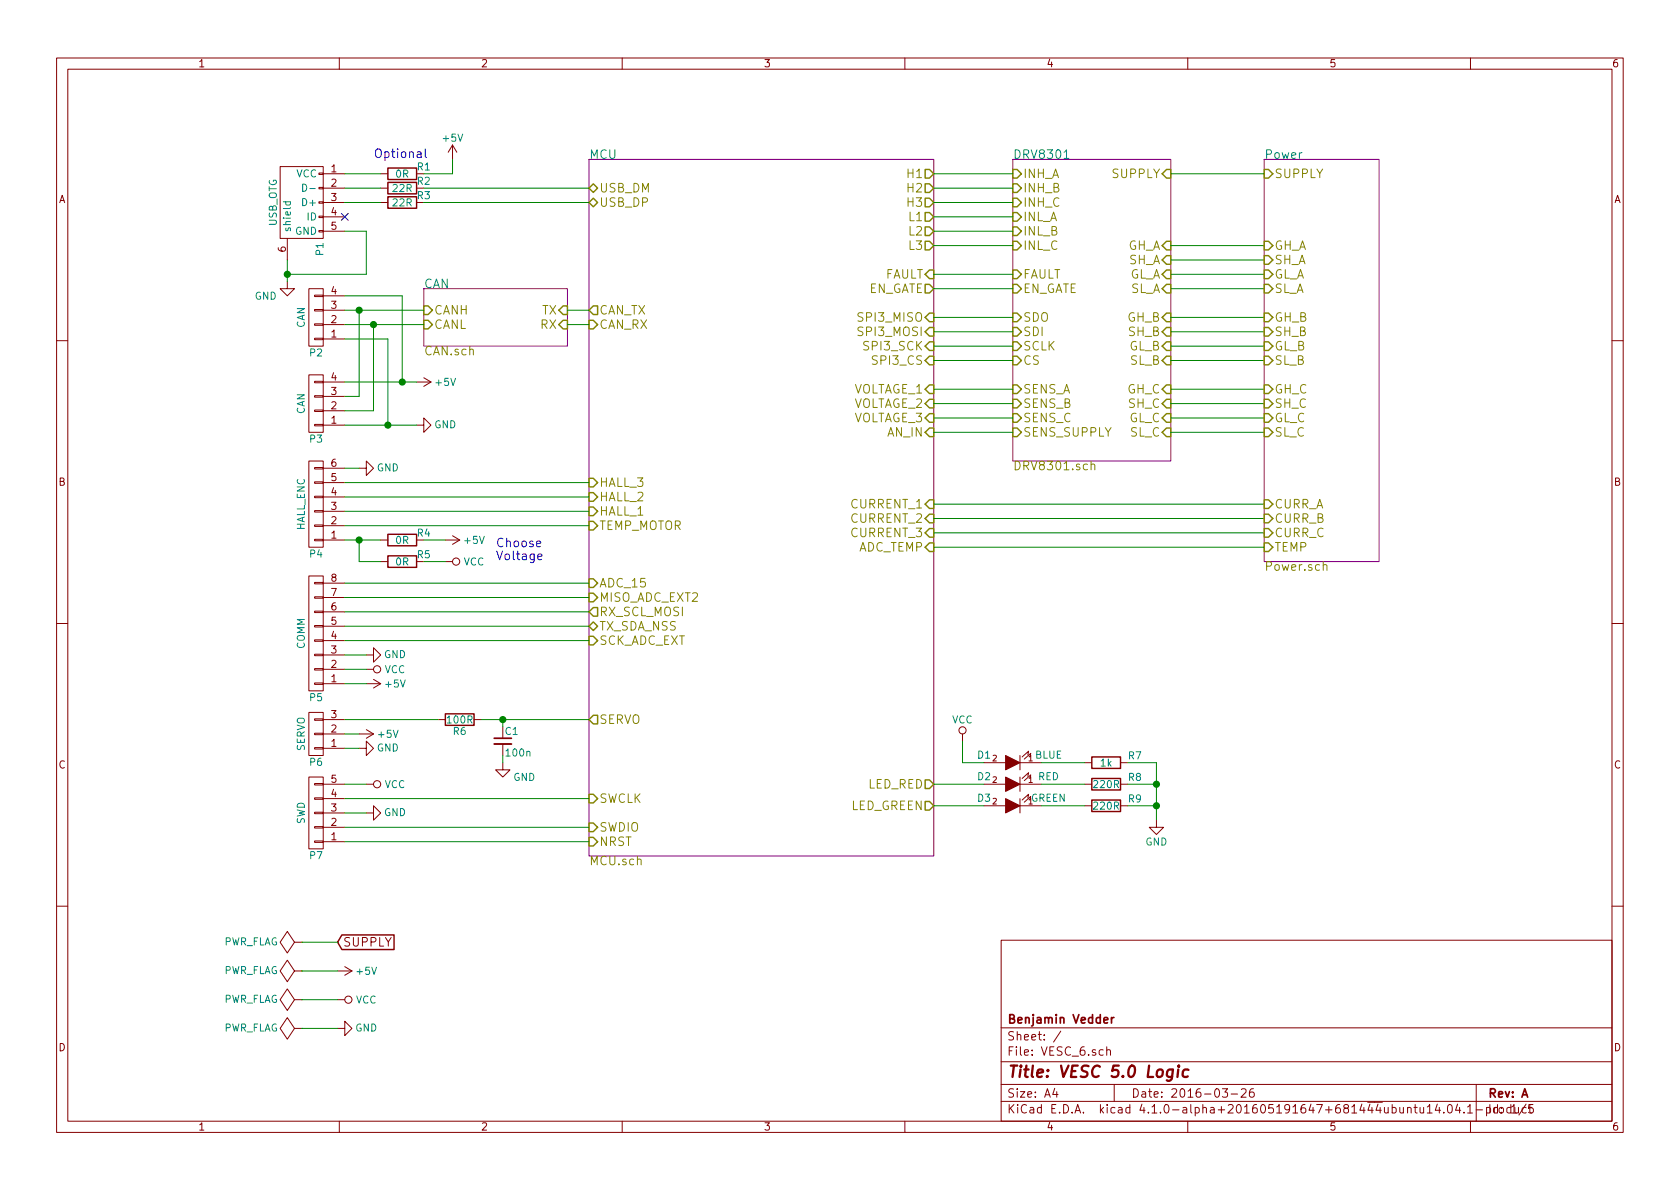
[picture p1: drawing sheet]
<svg xmlns="http://www.w3.org/2000/svg" width="297mm" height="210mm" viewBox="0 0 297 210" stroke-linecap="round" stroke-linejoin="round" font-family="sans-serif">
<g fill="none" stroke="#840000" stroke-width=".18">
<path d="M10 10.3h277v189.9h-277zM12 12.2h273v186.1h-273zM60 10.3v1.9M110 10.3v1.9M160 10.3v1.9M210 10.3v1.9M260 10.3v1.9M49.5 29.5h7.6v12.7h-7.6zM56.4 30.6h.7v.3h-.7zM56.4 33.1h.7v.3h-.7zM56.4 35.7h.7v.2h-.7zM56.4 38.2h.7v.3h-.7z"/>
<path d="M57.1 30.7h3.9M57.1 33.3h3.9M57.1 35.8h3.9M57.1 38.3h3.9M67.3 30.7h1.3M67.3 33.3h1.3M67.3 35.8h1.3M80 25.6l-.8 1.3M80 25.6v2.6M80 25.6l.8 1.3M50.8 49.8v1.2h1.3l-1.3 1.3-1.3-1.3h1.3M50.8 42.2v3.8"/>
<path d="M54.6 51h2.5v10.2h-2.5zM55.6 52.2h1.5v.2h-1.5zM55.6 54.7h1.5v.3h-1.5zM55.6 57.3h1.5v.2h-1.5zM55.6 59.8h1.5v.3h-1.5zM56.4 40.8h.7v.2h-.7zM57.1 40.9h3.9M57.1 59.9h3.9M57.1 57.4h3.9M57.1 54.9h3.9M57.1 52.3h3.9M10 60.2h2"/>
<path d="M54.6 66.3h2.5v10.1h-2.5zM55.6 67.4h1.5v.3h-1.5zM55.6 70h1.5v.2h-1.5zM55.6 72.5h1.5v.3h-1.5zM55.6 75.1h1.5v.2h-1.5zM57.1 75.2h3.9M57.1 72.6h3.9M57.1 70.1h3.9M57.1 67.6h3.9M73.7 75.2h1.2v-1.3l1.3 1.3-1.3 1.2v-1.2M73.7 67.6h2.5M74.9 66.8l1.3 .8"/>
<path d="M76.2 67.6l-1.3 .7M285 60.2h2M54.6 81.5h2.5v15.3h-2.5zM55.6 82.7h1.5v.2h-1.5zM55.6 85.2h1.5v.3h-1.5zM55.6 87.8h1.5v.2h-1.5zM55.6 90.3h1.5v.2h-1.5zM55.6 92.8h1.5v.3h-1.5zM55.6 95.4h1.5v.2h-1.5zM57.1 95.5h3.9M57.1 93h3.9M57.1 90.4h3.9"/>
<path d="M57.1 87.9h3.9M57.1 85.3h3.9M57.1 82.8h3.9M63.5 82.8h1.3v-1.3l1.2 1.3-1.2 1.3v-1.3M67.3 95.5h1.3M67.3 99.3h1.3M78.7 95.5h2.6M78.7 99.3h1.3M80 94.7l1.3 .8M81.3 95.5l-1.3 .8M10 110.3h2M54.6 101.8h2.5v20.4h-2.5z"/>
<path d="M55.6 103h1.5v.2h-1.5zM55.6 105.5h1.5v.3h-1.5zM55.6 108.1h1.5v.2h-1.5zM55.6 110.6h1.5v.3h-1.5zM55.6 113.2h1.5v.2h-1.5zM55.6 115.7h1.5v.2h-1.5zM55.6 118.2h1.5v.3h-1.5zM57.1 118.4h3.9M57.1 115.8h3.9M57.1 113.3h3.9M57.1 110.7h3.9M57.1 108.2h3.9"/>
<path d="M57.1 105.7h3.9M57.1 103.1h3.9M64.8 115.8h1.2v-1.3l1.3 1.3-1.3 1.3v-1.3M64.8 118.4h1.2M285 110.3h2M54.6 126h2.5v7.6h-2.5zM54.6 137.4h2.5v12.7h-2.5zM55.6 120.8h1.5v.2h-1.5zM55.6 127.1h1.5v.3h-1.5zM55.6 129.7h1.5v.2h-1.5zM55.6 132.2h1.5v.3h-1.5zM55.6 138.6h1.5v.2h-1.5z"/>
<path d="M57.1 120.9h3.9M57.1 132.3h3.9M57.1 129.8h3.9M57.1 127.2h3.9M57.1 138.7h3.9M63.5 132.3h1.3v-1.2l1.2 1.2-1.2 1.3v-1.3M63.5 129.8h2.5M64.8 120.9h2.5M64.8 138.7h1.2M64.8 129l1.2 .8M66 129.8l-1.2 .8M66 120.1l1.3 .8"/>
<path d="M67.3 120.9l-1.3 .8M77.5 127.2h1.2M83.8 127.2h1.3M88.9 134.9v1.2h1.3l-1.3 1.3-1.3-1.3h1.3M88.9 131.6v2M170.2 129.8v1.3M174 138.7h3.8M174 134.9h3.8M180.3 138.7h3.8M180.3 133.6v2.5M180.3 137.4v2.5M180.3 134.9h3.8"/>
<path d="M181.7 137.3l.2-.7-1.2 1.1M181.7 133.5l.2-.7-1.2 1.1M182.1 137.7l.1-.7-1.1 1M182.1 133.9l.1-.7-1.1 1M191.8 138.7h1.2M191.8 134.9h1.2M198.1 138.7h1.3M198.1 134.9h1.3M55.6 141.1h1.5v.2h-1.5zM55.6 143.6h1.5v.3h-1.5zM55.6 146.2h1.5v.2h-1.5zM55.6 148.7h1.5v.3h-1.5z"/>
<path d="M57.1 148.8h3.9M57.1 146.3h3.9M57.1 143.8h3.9M57.1 141.2h3.9M64.8 143.8h1.2v-1.3l1.3 1.3-1.3 1.2v-1.2M174 142.5h3.8M180.3 141.2v2.6M180.3 142.5h3.8M181.7 141.1l.2-.6-1.2 1M182.1 141.5l.1-.7-1.1 1.1M191.8 142.5h1.2M198.1 142.5h1.3"/>
<path d="M204.5 145v1.3h1.2l-1.2 1.3-1.3-1.3h1.3M10 160.2h2M52.1 176.8l-1.3-1.9-1.3 1.9 1.3 1.9 1.3-1.9h1.2M52.1 171.7l-1.3-1.9-1.3 1.9 1.3 1.9 1.3-1.9h1.2M52.1 166.6l-1.3-1.9-1.3 1.9 1.3 1.9 1.3-1.9h1.2M53.3 176.8h.1M53.3 171.7h.1M53.3 166.6h.1M59.7 176.8h1.3M59.7 171.7h2.5M61 170.9l1.2 .8M62.2 171.7l-1.2 .8"/>
<path d="M177 166.3h108v32h-108zM285 160.2h2M52.1 181.9l-1.3-1.9-1.3 1.9 1.3 1.9 1.3-1.9h1.2M53.3 181.9h.1M59.7 181.9h1.3v-1.3l1.2 1.3-1.2 1.2v-1.2M60 198.3v1.9M110 198.3v1.9M160 198.3v1.9M177 194.8h108M177 191.8h108M177 187.8h108M177 181.8h108"/>
<path d="M186.5 192.5l-.4 1h1M186.8 193v1M187.6 182.3l-1.3 2M195 185.7l-.4-.1-.3 .3 .1 .6 .2 .1 .4-.1M195.7 185.7h.1a.37 .37 0 0 1 .5 .1v.8M195.7 185.1v1.5M197 191.8v3M210 198.3v1.9M216.1 192.5h.9l-.4 .6 .4 .1v.7l-.2 .1-.7-.1M217.7 193.5h1.1M219.5 192.7l.2-.2h.3l.3 .2v.3v.2l-.9 .8h.9M221.6 192.5a.59 .59 0 0 0-.7 .7l.1 .7 .2 .1 .5-.1 .1-.5-.2-.2-.4-.1-.3 .3"/>
<path d="M252.3 195.8l.5-.5v1.5M252.3 196.8h.9M254.1 195.2l-.3 1.1h.9M254.5 195.8v1M255.3 196.7v.1M256.1 195.5l.3-.2a.94 .94 0 0 1 0 1.5l-.4-.3-.1-.6zM257.7 195.2l-.3 1.1h.9M258.1 195.8v1M258.9 196.7v.1M259.5 195.8l.4-.5v1.5M259.5 196.8h.8M260 198.3v1.9"/>
<path d="M261 196.3h1.1M261 191.8v6.5M269.8 195.2l-1.2 2M269.8 195.9l-.4-.1-.3 .3 .1 .6 .2 .1 .4-.1M270.3 195.8h.5M270.5 195.3v1.3l.3 .2M271 195.3h-.7v.7l.2-.1 .5 .1 .1 .2-.1 .5-.2 .1-.5-.1"/>
<circle cx="80.6" cy="99.3" r=".63"/>
<circle cx="66.7" cy="118.4" r=".63"/>
<circle cx="66.7" cy="138.7" r=".63"/>
<circle cx="170.2" cy="129.2" r=".63"/>
<circle cx="61.6" cy="176.8" r=".63"/>
</g>
<path d="M207.4 189.2a.68 .68 0 0 0-1 .3v.8l.3 .1 .5-.1M207.4 189.1l-.2 1.6a.6 .6 0 0 1-.9 .3M208.3 189.1l-.1 1.3M208.4 188.4l-.1 .1 .1 .1v-.2v.2M210.1 189.2a.68 .68 0 0 0-1 .3v.8l.3 .1 .6-.1" fill="none" stroke="#840000" stroke-width=".41"/>
<path d="M87.4 130.6h3M196.5 179.9v1M197 179.9l-.5 .3M195.2 180.4l.7-.1-.1-.3-.4-.1-.2 .2v.7h.6" fill="none" stroke="#840000" stroke-width=".3"/>
<path d="M104.1 28.2h61v123.2h-61zM179.1 28.2h27.9v53.3h-27.9zM223.5 28.2h20.3v71.1h-20.3zM74.9 51h25.4v10.2h-25.4z" fill="none" stroke="#840084" stroke-width=".18"/>
<g fill="none" stroke="#848400" stroke-width=".25">
<path d="M104.1 35.8l.8-.8 .8 .8-.8 .8zM104.9 32.5l.8 .8-.8 .7-.8-.7zM163.6 37.6h.7l.8 .7-.8 .8h-.7zM163.6 35h.7l.8 .8-.8 .8h-.7zM163.6 32.5h.7l.8 .8-.8 .7h-.7zM163.6 30h.7l.8 .7-.8 .8h-.7zM179.1 30h.7l.8 .7-.8 .8h-.7zM179.1 37.6h.7l.8 .7-.8 .8h-.7zM179.1 32.5h.7l.8 .8-.8 .7h-.7zM179.1 35h.7l.8 .8-.8 .8h-.7zM205.5 30.7l.7-.7h.8v1.5h-.8zM223.5 30h.8l.7 .7-.7 .8h-.8z"/>
<path d="M74.9 54.1h.8l.8 .8-.8 .7h-.8zM74.9 56.6h.8l.8 .8-.8 .8h-.8zM98.8 57.4l.8-.8h.7v1.6h-.7zM99.6 54.1h.7v1.5h-.7l-.8-.7zM104.1 56.6h.8l.8 .8-.8 .8h-.8zM104.9 54.1h.8v1.5h-.8l-.8-.7zM163.6 42.7h.7l.8 .7-.8 .8h-.7zM163.6 40.1h.7l.8 .8-.8 .8h-.7zM163.6 50.3h.7l.8 .7-.8 .8h-.7zM164.3 47.7h.8v1.6h-.8l-.7-.8zM164.3 55.4h.8v1.5h-.8l-.7-.8zM164.3 57.9h.8v1.5h-.8l-.7-.7z"/>
<path d="M179.1 47.7h.7l.8 .8-.8 .8h-.7zM179.1 57.9h.7l.8 .8-.8 .7h-.7zM179.1 55.4h.7l.8 .7-.8 .8h-.7zM179.1 50.3h.7l.8 .7-.8 .8h-.7zM179.1 40.1h.7l.8 .8-.8 .8h-.7zM179.1 42.7h.7l.8 .7-.8 .8h-.7zM205.5 46l.7-.8h.8v1.5h-.8zM205.5 48.5l.7-.8h.8v1.6h-.8zM205.5 51l.7-.7h.8v1.5h-.8zM206.2 42.7h.8v1.5h-.8l-.7-.8zM206.2 55.4h.8v1.5h-.8l-.7-.8zM206.2 57.9h.8v1.5h-.8l-.7-.7z"/>
<path d="M223.5 42.7h.8l.7 .7-.7 .8h-.8zM223.5 47.7h.8l.7 .8-.7 .8h-.8zM223.5 45.2h.8l.7 .8-.7 .7h-.8zM223.5 50.3h.8l.7 .7-.7 .8h-.8zM223.5 55.4h.8l.7 .7-.7 .8h-.8zM223.5 57.9h.8l.7 .8-.7 .7h-.8zM164.3 73.1h.8v1.6h-.8l-.7-.8zM164.3 70.6h.8v1.5h-.8l-.7-.7zM164.3 68.1h.8v1.5h-.8l-.7-.8zM164.3 75.7h.8v1.5h-.8l-.7-.8zM164.3 60.4h.8v1.6h-.8l-.7-.8zM164.3 63h.8v1.5h-.8l-.7-.8z"/>
<path d="M179.1 63h.7l.8 .7-.8 .8h-.7zM179.1 60.4h.7l.8 .8-.8 .8h-.7zM179.1 68.1h.7l.8 .7-.8 .8h-.7zM179.1 70.6h.7l.8 .8-.8 .7h-.7zM179.1 73.1h.7l.8 .8-.8 .8h-.7zM179.1 75.7h.7l.8 .7-.8 .8h-.7zM206.2 68.1h.8v1.5h-.8l-.7-.8zM206.2 70.6h.8v1.5h-.8l-.7-.7zM206.2 60.4h.8v1.6h-.8l-.7-.8zM206.2 63h.8v1.5h-.8l-.7-.8zM206.2 73.1h.8v1.6h-.8l-.7-.8zM206.2 75.7h.8v1.5h-.8l-.7-.8z"/>
<path d="M223.5 60.4h.8l.7 .8-.7 .8h-.8zM223.5 63h.8l.7 .7-.7 .8h-.8zM223.5 68.1h.8l.7 .7-.7 .8h-.8zM223.5 70.6h.8l.7 .8-.7 .7h-.8zM223.5 73.1h.8l.7 .8-.7 .8h-.8zM223.5 75.7h.8l.7 .7-.7 .8h-.8zM104.1 89.7h.8l.8 .7-.8 .8h-.8zM104.1 87.1h.8l.8 .8-.8 .7h-.8zM104.1 84.6h.8l.8 .7-.8 .8h-.8zM104.1 92.2h.8l.8 .8-.8 .7h-.8zM164.3 90.9h.8v1.6h-.8l-.7-.8zM164.3 88.4h.8v1.5h-.8l-.7-.8z"/>
<path d="M164.3 96h.8v1.5h-.8l-.7-.7zM164.3 93.5h.8v1.5h-.8l-.7-.8zM223.5 88.4h.8l.7 .7-.7 .8h-.8zM223.5 90.9h.8l.7 .8-.7 .8h-.8zM223.5 93.5h.8l.7 .7-.7 .8h-.8zM223.5 96h.8l.7 .8-.7 .7h-.8zM104.1 110.7l.8-.7 .8 .7-.8 .8zM104.1 112.5h.8l.8 .8-.8 .7h-.8zM104.1 104.9h.8l.8 .8-.8 .7h-.8zM104.1 102.4h.8l.8 .7-.8 .8h-.8zM104.9 107.4h.8v1.6h-.8l-.8-.8zM104.9 126.5h.8v1.5h-.8l-.8-.8z"/>
<path d="M163.6 137.9h.7l.8 .8-.8 .7h-.7zM104.1 148.1h.8l.8 .7-.8 .8h-.8zM104.1 145.5h.8l.8 .8-.8 .8h-.8zM104.1 140.5h.8l.8 .7-.8 .8h-.8zM163.6 141.7h.7l.8 .8-.8 .8h-.7z"/>
</g>
<path d="M50.1 35.7h1.3M50.6 35.7l-.1 .3 .2 .3 .6-.1v-.5M53.5 32.6a.64 .64 0 0 1 .7 .6 .64 .64 0 0 1-.7 .6zM54.8 33.3h1M188.1 28h.9" fill="none" stroke="#008484" stroke-width=".18"/>
<path d="M192.9 82.2l.2-.1h.4l.1 1M192.9 81.6v1.5M234 100v-.1a.37 .37 0 0 1 .6 .1v.9" fill="none" stroke="#848400" stroke-width=".18"/>
<g fill="#840000" stroke="#840000" stroke-width=".18">
<path d="M177.8 137.4l2.5 1.3-2.5 1.2z"/>
<path d="M177.8 141.2l2.5 1.3-2.5 1.3z"/>
<path d="M177.8 133.6l2.5 1.3-2.5 1.2z"/>
</g>
<path d="M68.6 32.3h5.1v2h-5.1zM68.6 34.8h5.1v2h-5.1zM68.6 29.7h5.1v2h-5.1zM68.6 94.5h5.1v2h-5.1zM68.6 98.3h5.1v2h-5.1zM78.7 126.2h5.1v2.1h-5.1zM193 137.7h5.1v2h-5.1zM193 133.9h5.1v2h-5.1zM193 141.5h5.1v2h-5.1zM60.5 165.3h9.2v2.6h-9.2l-.8-1.3z" fill="none" stroke="#840000" stroke-width=".25"/>
<path d="M87.4 131.6h3" fill="none" stroke="#840000" stroke-width=".33"/>
<g fill="none" stroke="#008400" stroke-width=".18">
<path d="M61 33.3h6.3M61 35.8h6.3M61 30.7h6.3M74.9 33.3h29.2M74.9 35.8h29.2M80 28.2v2.5h-5.1M165.1 33.3h14M165.1 35.8h14M165.1 30.7h14M165.1 38.3h14M207 30.7h16.5M50.8 46v3.8"/>
<path d="M61 54.9h13.9M61 57.4h13.9M61 59.9h7.6v15.3M61 52.3h10.1v15.3M61 40.9h3.8v7.6h-14M63.5 54.9v15.2h-2.5M66 57.4v15.2h-5M100.3 54.9h3.8M100.3 57.4h3.8M165.1 40.9h14M165.1 48.5h14M165.1 58.7h14"/>
<path d="M165.1 56.1h14M165.1 51h14M165.1 43.4h14M207 48.5h16.5M207 58.7h16.5M207 56.1h16.5M207 51h16.5M207 43.4h16.5M207 46h16.5M61 67.6h12.7M61 75.2h12.7M165.1 76.4h14"/>
<path d="M165.1 73.9h14M165.1 71.4h14M165.1 68.8h14M165.1 63.7h14M165.1 61.2h14M207 76.4h16.5M207 73.9h16.5M207 71.4h16.5M207 68.8h16.5M207 63.7h16.5M207 61.2h16.5M61 85.3h43.1"/>
<path d="M61 87.9h43.1M61 90.4h43.1M61 93h43.1M61 82.8h2.5M61 95.5h6.3M63.5 95.5v3.8h3.8M74.9 95.5h3.8M74.9 99.3h3.8M165.1 94.2h58.4M165.1 91.7h58.4M165.1 89.1h58.4M165.1 96.8h58.4"/>
<path d="M61 103.1h43.1M61 105.7h43.1M61 108.2h43.1M61 110.7h43.1M61 113.3h43.1M61 115.8h3.8M61 118.4h3.8M61 138.7h3.8M61 127.2h16.5M61 129.8h2.5M61 132.3h2.5M61 120.9h3.8"/>
<path d="M85.1 127.2h19M88.9 127.2v1.3M88.9 133.6v1.3M165.1 138.7h8.9M170.2 131.1v3.8h3.8M184.1 134.9h7.7M184.1 138.7h7.7M199.4 134.9h5.1v10.1M199.4 138.7h5.1M61 141.2h43.1M61 146.3h43.1M61 148.8h43.1"/>
<path d="M61 143.8h3.8M165.1 142.5h8.9M184.1 142.5h7.7M199.4 142.5h5.1M53.3 171.7h6.4M53.3 176.8h6.4M53.3 166.6h6.4M53.3 181.9h6.4"/>
</g>
<g fill="#008400" stroke="#008400" stroke-width=".25">
<circle cx="204.5" cy="142.5" r=".51"/>
<circle cx="204.5" cy="138.7" r=".51"/>
<circle cx="88.9" cy="127.2" r=".51"/>
<circle cx="63.5" cy="54.9" r=".51"/>
<circle cx="66" cy="57.4" r=".51"/>
<circle cx="68.6" cy="75.2" r=".51"/>
<circle cx="71.1" cy="67.6" r=".51"/>
<circle cx="50.8" cy="48.5" r=".51"/>
<circle cx="63.5" cy="95.5" r=".51"/>
</g>
<path d="M60.4 37.7l1.2 1.3M61.6 37.7l-1.2 1.3" fill="none" stroke="#000084" stroke-width=".18"/>
<path d="M75.2 26.3v1.3l.2 .3M94.9 96.2l.7-.2-.1-.2-.4-.1-.2 .2v.7h.6M95.1 98.5l.7-.2v-.3h-.5l-.2 .2 .1 .7h.6" fill="none" stroke="#0000c2" stroke-width=".18"/>
<text font-size="2.8" fill="#840000" x="178" y="190.5">Title: VESC 5.0 Logic</text>
<g font-size="2.1" fill="#0000c2">
<text x="66" y="27.9">Optional</text>
<text x="87.6" y="96.8">Choose</text>
<text x="87.6" y="99.1">Voltage</text>
</g>
<g font-size="2.1" fill="#008484">
<text x="104.1" y="28.1">MCU</text>
<text x="179.1" y="28.1">DRV8301</text>
<text x="223.5" y="28.1">Power</text>
<text x="74.9" y="50.9">CAN</text>
</g>
<g font-size="2.1" fill="#848400">
<text x="105.9" y="34">USB_DM</text>
<text x="160.6" y="34">H2</text>
<text x="160.6" y="31.5">H1</text>
<text x="180.8" y="31.5">INH_A</text>
<text x="180.8" y="34">INH_B</text>
<text x="196.7" y="31.5">SUPPLY</text>
<text x="225.3" y="31.5">SUPPLY</text>
<text x="105.9" y="36.6">USB_DP</text>
<text x="160.6" y="36.6">H3</text>
<text x="160.8" y="41.7">L2</text>
<text x="160.8" y="39.1">L1</text>
<text x="180.8" y="39.1">INL_A</text>
<text x="180.8" y="41.7">INL_B</text>
<text x="180.8" y="36.6">INH_C</text>
<text x="160.8" y="44.2">L3</text>
<text x="180.8" y="44.2">INL_C</text>
<text x="199.3" y="44.2">GH_A</text>
<text x="199.6" y="46.7">SH_A</text>
<text x="225.3" y="44.2">GH_A</text>
<text x="225.3" y="46.7">SH_A</text>
<text x="153.3" y="51.8">EN_GATE</text>
<text x="156.4" y="49.3">FAULT</text>
<text x="180.8" y="49.3">FAULT</text>
<text x="180.8" y="51.8">EN_GATE</text>
<text x="199.6" y="49.3">GL_A</text>
<text x="199.8" y="51.8">SL_A</text>
<text x="225.3" y="49.3">GL_A</text>
<text x="225.3" y="51.8">SL_A</text>
<text x="76.7" y="55.6">CANH</text>
<text x="76.7" y="58.2">CANL</text>
<text x="95.6" y="58.2">RX</text>
<text x="95.8" y="55.6">TX</text>
<text x="105.9" y="58.2">CAN_RX</text>
<text x="105.9" y="55.6">CAN_TX</text>
<text x="152.1" y="56.9">SPI3_MISO</text>
<text x="152.1" y="59.4">SPI3_MOSI</text>
<text x="180.8" y="59.4">SDI</text>
<text x="180.8" y="56.9">SDO</text>
<text x="199.3" y="56.9">GH_B</text>
<text x="199.6" y="59.4">SH_B</text>
<text x="225.3" y="56.9">GH_B</text>
<text x="225.3" y="59.4">SH_B</text>
<text x="74.9" y="62.8">CAN.sch</text>
<text x="153.1" y="62">SPI3_SCK</text>
<text x="154.6" y="64.5">SPI3_CS</text>
<text x="180.8" y="64.5">CS</text>
<text x="180.8" y="62">SCLK</text>
<text x="199.6" y="62">GL_B</text>
<text x="199.8" y="64.5">SL_B</text>
<text x="225.3" y="62">GL_B</text>
<text x="225.3" y="64.5">SL_B</text>
<text x="150.7" y="69.6">VOLTAGE_1</text>
<text x="180.8" y="69.6">SENS_A</text>
<text x="199.3" y="69.6">GH_C</text>
<text x="225.3" y="69.6">GH_C</text>
<text x="150.7" y="74.7">VOLTAGE_3</text>
<text x="150.7" y="72.1">VOLTAGE_2</text>
<text x="156.9" y="77.2">AN_IN</text>
<text x="180.8" y="72.1">SENS_B</text>
<text x="180.8" y="74.7">SENS_C</text>
<text x="180.8" y="77.2">SENS_SUPPLY</text>
<text x="199.6" y="72.1">SH_C</text>
<text x="199.6" y="74.7">GL_C</text>
<text x="199.8" y="77.2">SL_C</text>
<text x="225.3" y="72.1">SH_C</text>
<text x="225.3" y="74.7">GL_C</text>
<text x="225.3" y="77.2">SL_C</text>
<text x="179.1" y="83.2">DRV8301.sch</text>
<text x="105.9" y="88.6">HALL_2</text>
<text x="105.9" y="86.1">HALL_3</text>
<text x="150.6" y="89.9">CURRENT_1</text>
<text x="225.3" y="89.9">CURR_A</text>
<text x="105.9" y="91.2">HALL_1</text>
<text x="105.9" y="93.7">TEMP_MOTOR</text>
<text x="150.6" y="92.5">CURRENT_2</text>
<text x="150.6" y="95">CURRENT_3</text>
<text x="225.3" y="92.5">CURR_B</text>
<text x="225.3" y="95">CURR_C</text>
<text x="151.6" y="97.5">ADC_TEMP</text>
<text x="223.5" y="100.9">Power.sch</text>
<text x="225.3" y="97.5">TEMP</text>
<text x="105.9" y="106.4">MISO_ADC_EXT2</text>
<text x="105.9" y="103.9">ADC_15</text>
<text x="105.9" y="109">RX_SCL_MOSI</text>
<text x="105.9" y="111.5">TX_SDA_NSS</text>
<text x="105.9" y="114">SCK_ADC_EXT</text>
<text x="105.9" y="128">SERVO</text>
<text x="105.9" y="142">SWCLK</text>
<text x="150.3" y="143.3">LED_GREEN</text>
<text x="153.4" y="139.4">LED_RED</text>
<text x="105.9" y="149.6">NRST</text>
<text x="105.9" y="147.1">SWDIO</text>
<text x="104.1" y="153">MCU.sch</text>
</g>
<g font-size="2.1" fill="#840000">
<text x="60.6" y="167.4">SUPPLY</text>
<text x="178" y="184">Sheet: /</text>
<text x="178" y="181">Benjamin Vedder</text>
<text x="178" y="186.7">File: VESC_6.sch</text>
<text x="178" y="196.9">KiCad E.D.A. kicad 4.1.0-alpha+201605191647+681444ubuntu14.04.1-product</text>
<text x="178" y="194.1">Size: A4</text>
<text x="200" y="194.1">Date: 2016-03-26</text>
<text x="263" y="194.1">Rev: A</text>
<text x="263" y="196.9">Id: 1/5</text>
</g>
<g font-size="1.8" fill="#840000">
<text x="35" y="11.9">1</text>
<text x="85" y="11.9">2</text>
<text x="135" y="11.9">3</text>
<text x="185" y="11.9">4</text>
<text x="235" y="11.9">5</text>
<text x="285" y="11.9">6</text>
<text x="10.4" y="35.9">A</text>
<text x="58.6" y="30.5">1</text>
<text x="58.6" y="33">2</text>
<text x="58.6" y="35.6">3</text>
<text x="285.4" y="35.9">A</text>
<text x="58.6" y="38.1">4</text>
<text x="58.6" y="40.6">5</text>
<text x="50.5" y="44.5" transform="rotate(-90 50.5 44.5)">6</text>
<text x="58.6" y="52.1">4</text>
<text x="58.6" y="59.7">1</text>
<text x="58.6" y="57.1">2</text>
<text x="58.6" y="54.6">3</text>
<text x="58.6" y="69.8">3</text>
<text x="58.6" y="67.3">4</text>
<text x="58.6" y="74.9">1</text>
<text x="58.6" y="72.4">2</text>
<text x="58.6" y="82.5">6</text>
<text x="10.4" y="85.9">B</text>
<text x="58.6" y="87.6">4</text>
<text x="58.6" y="85.1">5</text>
<text x="285.4" y="85.9">B</text>
<text x="58.6" y="95.2">1</text>
<text x="58.6" y="92.7">2</text>
<text x="58.6" y="90.2">3</text>
<text x="58.6" y="107.9">6</text>
<text x="58.6" y="105.4">7</text>
<text x="58.6" y="102.9">8</text>
<text x="58.6" y="113">4</text>
<text x="58.6" y="110.5">5</text>
<text x="58.6" y="118.1">2</text>
<text x="58.6" y="115.6">3</text>
<text x="58.6" y="120.6">1</text>
<text x="58.6" y="129.5">2</text>
<text x="58.6" y="127">3</text>
<text x="10.4" y="135.9">C</text>
<text x="58.6" y="132.1">1</text>
<text x="285.4" y="135.9">C</text>
<text x="58.6" y="143.5">3</text>
<text x="58.6" y="141">4</text>
<text x="58.6" y="138.4">5</text>
<text x="58.6" y="148.6">1</text>
<text x="58.6" y="146">2</text>
<text x="10.4" y="185.9">D</text>
<text x="285.4" y="185.9">D</text>
<text x="35" y="199.9">1</text>
<text x="85" y="199.9">2</text>
<text x="135" y="199.9">3</text>
<text x="185" y="199.9">4</text>
<text x="235" y="199.9">5</text>
<text x="285" y="199.9">6</text>
</g>
<g font-size="1.8" fill="#008484">
<text x="78.4" y="25.1">+5V</text>
<text x="52.4" y="31.4">VCC</text>
<text x="69.5" y="34">22R</text>
<text x="70" y="31.4">0R</text>
<text x="73.8" y="32.7">R2</text>
<text x="73.8" y="35.2">R3</text>
<text x="73.8" y="30.1">R1</text>
<text x="48.9" y="40.1" transform="rotate(-90 48.9 40.1)">USB_OTG</text>
<text x="51.4" y="41.1" transform="rotate(-90 51.4 41.1)">shield</text>
<text x="52.2" y="41.5">GND</text>
<text x="53.8" y="36.4">D+</text>
<text x="54.4" y="39">ID</text>
<text x="69.5" y="36.5">22R</text>
<text x="57.2" y="45.1" transform="rotate(-90 57.2 45.1)">P1</text>
<text x="45" y="53">GND</text>
<text x="53.9" y="58" transform="rotate(-90 53.9 58)">CAN</text>
<text x="54.8" y="63">P2</text>
<text x="77.1" y="68.2">+5V</text>
<text x="53.9" y="73.3" transform="rotate(-90 53.9 73.3)">CAN</text>
<text x="76.8" y="75.7">GND</text>
<text x="54.8" y="78.3">P3</text>
<text x="66.6" y="83.4">GND</text>
<text x="53.9" y="93.8" transform="rotate(-90 53.9 93.8)">HALL_ENC</text>
<text x="73.8" y="94.9">R4</text>
<text x="54.8" y="98.6">P4</text>
<text x="70" y="96.2">0R</text>
<text x="70" y="100">0R</text>
<text x="73.8" y="98.7">R5</text>
<text x="82" y="100">VCC</text>
<text x="82.2" y="96.2">+5V</text>
<text x="53.9" y="114.8" transform="rotate(-90 53.9 114.8)">COMM</text>
<text x="67.9" y="116.4">GND</text>
<text x="68" y="119">VCC</text>
<text x="54.8" y="124">P5</text>
<text x="68.2" y="121.6">+5V</text>
<text x="67" y="130.5">+5V</text>
<text x="79.2" y="127.9">100R</text>
<text x="80.2" y="130">R6</text>
<text x="89.4" y="130">C1</text>
<text x="168.3" y="127.9">VCC</text>
<text x="53.9" y="132.9" transform="rotate(-90 53.9 132.9)">SERVO</text>
<text x="54.8" y="135.4">P6</text>
<text x="66.6" y="132.9">GND</text>
<text x="89.6" y="133.8">100n</text>
<text x="172.9" y="138">D2</text>
<text x="172.9" y="134.2">D1</text>
<text x="183" y="134.2">BLUE</text>
<text x="183.5" y="138">RED</text>
<text x="194.6" y="135.6">1k</text>
<text x="199.5" y="134.3">R7</text>
<text x="68" y="139.4">VCC</text>
<text x="90.8" y="138.1">GND</text>
<text x="172.9" y="141.8">D3</text>
<text x="182.2" y="141.8">GREEN</text>
<text x="193.5" y="139.4">220R</text>
<text x="193.5" y="143.2">220R</text>
<text x="199.5" y="138.1">R8</text>
<text x="199.5" y="141.9">R9</text>
<text x="53.9" y="145.8" transform="rotate(-90 53.9 145.8)">SWD</text>
<text x="67.9" y="144.3">GND</text>
<text x="202.5" y="149.5">GND</text>
<text x="54.8" y="151.9">P7</text>
<text x="39.5" y="167.2">PWR_FLAG</text>
<text x="39.5" y="172.3">PWR_FLAG</text>
<text x="63.2" y="172.4">+5V</text>
<text x="39.5" y="177.3">PWR_FLAG</text>
<text x="62.9" y="177.5">VCC</text>
<text x="39.5" y="182.4">PWR_FLAG</text>
<text x="62.8" y="182.4">GND</text>
</g>
<g font-size="1.4" fill="#840000">
<text x="175.5" y="134.6">2</text>
<text x="181.9" y="134.6">1</text>
<text x="175.5" y="138.4">2</text>
<text x="175.5" y="142.2">2</text>
<text x="181.9" y="138.4">1</text>
<text x="181.9" y="142.2">1</text>
</g>
</svg>
